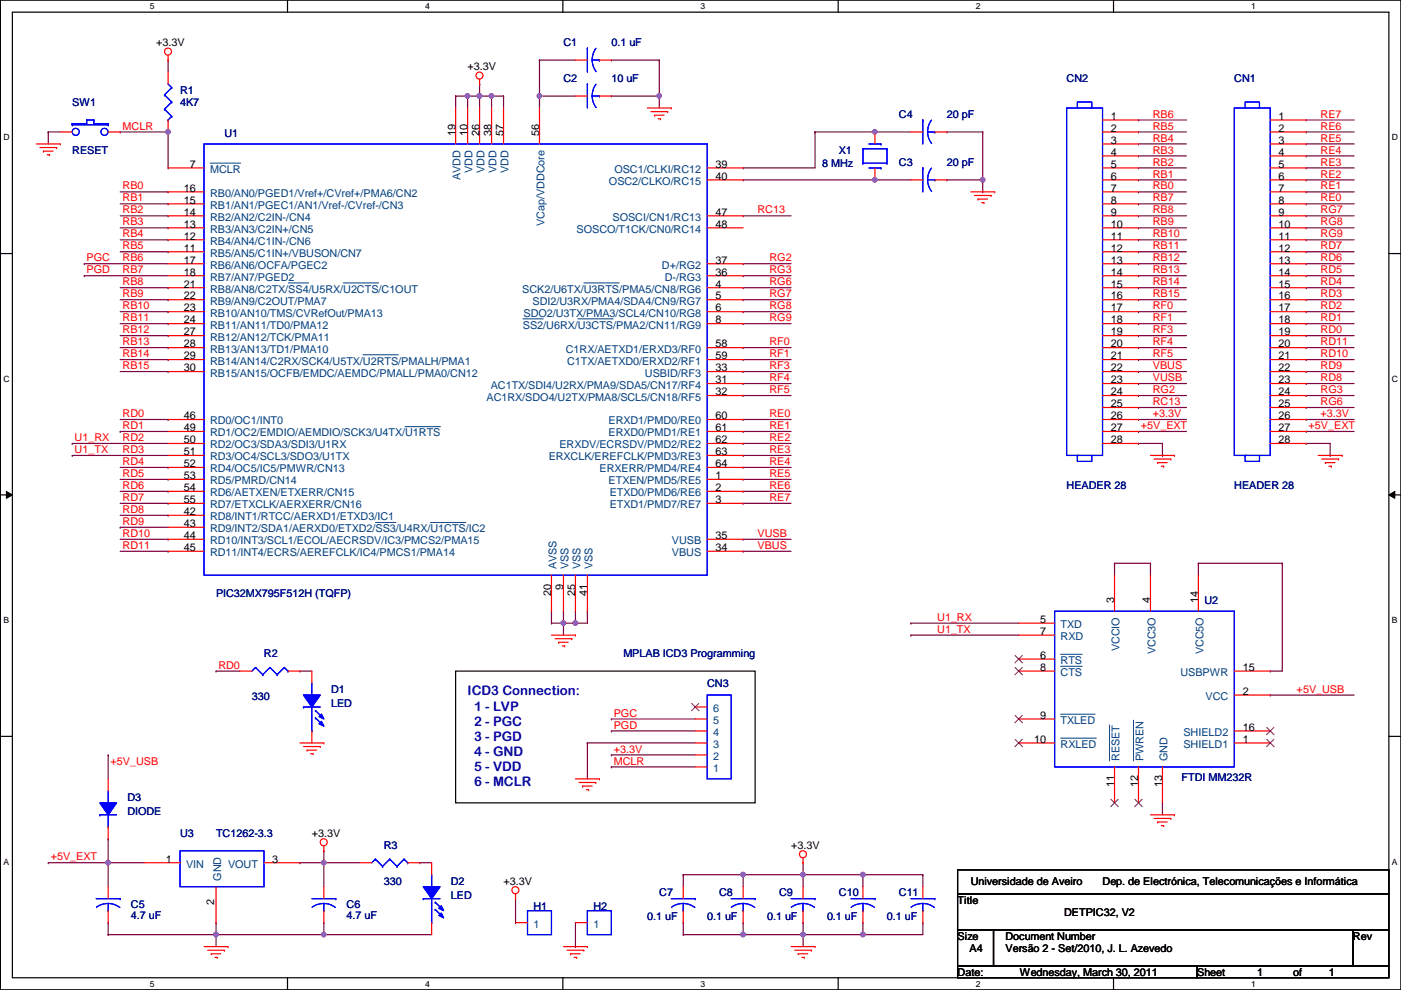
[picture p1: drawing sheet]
<svg xmlns="http://www.w3.org/2000/svg" width="297mm" height="210mm" viewBox="0 0 297 210" stroke-linecap="round" stroke-linejoin="round" font-family="sans-serif">
<path d="M.1 0h296.9v209.8h-296.9zM2.6 2.6h291.9v204.7h-291.9z" fill="none" stroke="#000" stroke-width=".25"/>
<g fill="#fff">
<path d="M31.8 .3h1v2h-1z"/>
<path d="M31.8 207.6h1v1.9h-1z"/>
</g>
<path d="M61 0v2.6M61 207.3v2.5" fill="none" stroke="#000" stroke-width=".25"/>
<g fill="#fff">
<path d="M90.1 .3h1v2h-1z"/>
<path d="M90.1 207.6h1v1.9h-1z"/>
</g>
<path d="M119.3 0v2.6M119.3 207.3v2.5" fill="none" stroke="#000" stroke-width=".25"/>
<g fill="#fff">
<path d="M148.5 .3h1v2h-1z"/>
<path d="M148.5 207.6h1v1.9h-1z"/>
</g>
<path d="M177.7 0v2.6M177.7 207.3v2.5" fill="none" stroke="#000" stroke-width=".25"/>
<g fill="#fff">
<path d="M206.9 .3h1v2h-1z"/>
<path d="M206.9 207.6h1v1.9h-1z"/>
</g>
<path d="M236.1 0v2.6M236.1 207.3v2.5" fill="none" stroke="#000" stroke-width=".25"/>
<g fill="#fff">
<path d="M265.3 .3h.9v2h-.9z"/>
<path d="M265.3 207.6h.9v1.9h-.9z"/>
<path d="M.7 28.2h1.3v1.9h-1.3z"/>
<path d="M295.1 28.2h1.3v1.9h-1.3z"/>
<path d="M.7 79.3h1.3v2h-1.3z"/>
<path d="M295.1 79.3h1.3v2h-1.3z"/>
</g>
<path d="M.1 53.8h2.5M294.5 53.8h2.5" fill="none" stroke="#000" stroke-width=".25"/>
<g fill="#fff">
<path d="M.7 130.5h1.2v2h-1.2z"/>
<path d="M295.1 130.5h1.2v2h-1.2z"/>
</g>
<path d="M.1 104.9h2.5M294.5 104.9h2.5" fill="none" stroke="#000" stroke-width=".25"/>
<path d="M1.4 104.2l1.2 .7-1.2 .8zM294.5 104.9l1.2-.7v1.5z" fill="#000"/>
<path d="M1.4 104.2l1.2 .7-1.2 .8zM294.5 104.9l1.2-.7v1.5z" fill="none" stroke="#000" stroke-width=".21"/>
<g fill="#fff">
<path d="M.7 181.7h1.2v2h-1.2z"/>
<path d="M295.1 181.7h1.2v2h-1.2z"/>
</g>
<path d="M.1 156.1h2.5M294.5 156.1h2.5" fill="none" stroke="#000" stroke-width=".25"/>
<path d="M35.6 12.7h.1M35.6 12.7v2.6M10.2 28h.1M10.2 28h2.6M10.2 28v2.5M96.6 20.4h.1M96.6 20.4v2.5M99.1 20.4h.1M99.1 20.4h2.6" fill="none" stroke="#800040" stroke-width=".25"/>
<circle cx="99.1" cy="20.3" r=".49" fill="#f0f"/>
<circle cx="99.1" cy="20.3" r=".49" fill="none" stroke="#f0f" stroke-width=".25"/>
<path d="M99.1 20.4h.1M99.1 20.4v2.5M101.7 20.4h.1M101.7 20.4v2.5M106.8 20.4h.1M106.8 20.4v2.5" fill="none" stroke="#800040" stroke-width=".25"/>
<circle cx="101.7" cy="20.3" r=".49" fill="#f0f"/>
<circle cx="101.7" cy="20.3" r=".49" fill="none" stroke="#f0f" stroke-width=".25"/>
<path d="M104.2 20.4h.1M104.2 20.4h2.6M104.2 20.4v2.5" fill="none" stroke="#800040" stroke-width=".25"/>
<circle cx="104.2" cy="20.3" r=".49" fill="#f0f"/>
<circle cx="104.2" cy="20.3" r=".49" fill="none" stroke="#f0f" stroke-width=".25"/>
<path d="M101.7 17.8h.1M101.7 17.8v2.6M116.9 129.6h.1M116.9 132.1h.1M116.9 129.6v2.5M119.5 129.6h.1M119.5 129.6v2.5h-2.6M122 132.1h.1M124.5 129.6h.1M124.5 129.6v2.5h-2.5" fill="none" stroke="#800040" stroke-width=".25"/>
<circle cx="122" cy="132.1" r=".49" fill="#f0f"/>
<circle cx="122" cy="132.1" r=".49" fill="none" stroke="#f0f" stroke-width=".25"/>
<path d="M157.6 35.6h.1M157.6 35.6h15.2M185.5 38.1h.1M185.5 38.1h7.6M119.5 132.1h.1M119.5 132.1v2.6M122 129.6h.1M122 129.6v2.5" fill="none" stroke="#800040" stroke-width=".25"/>
<circle cx="185.5" cy="38.1" r=".49" fill="#f0f"/>
<circle cx="185.5" cy="38.1" r=".49" fill="none" stroke="#f0f" stroke-width=".25"/>
<path d="M172.8 28h.1M172.8 28v7.6M185.5 28h.1M185.5 28h7.6" fill="none" stroke="#800040" stroke-width=".25"/>
<circle cx="185.5" cy="28" r=".49" fill="#f0f"/>
<circle cx="185.5" cy="28" r=".49" fill="none" stroke="#f0f" stroke-width=".25"/>
<path d="M208.4 28h.1M208.4 28v10.1" fill="none" stroke="#800040" stroke-width=".25"/>
<circle cx="208.3" cy="38.1" r=".49" fill="#f0f"/>
<circle cx="208.3" cy="38.1" r=".49" fill="none" stroke="#f0f" stroke-width=".25"/>
<path d="M114.4 12.7h.1M114.4 12.7h7.6M114.4 20.4h.1M114.4 20.4h7.6M114.4 20.4v2.5" fill="none" stroke="#800040" stroke-width=".25"/>
<circle cx="114.4" cy="20.3" r=".49" fill="#f0f"/>
<circle cx="114.4" cy="20.3" r=".49" fill="none" stroke="#f0f" stroke-width=".25"/>
<path d="M129.6 20.4h.1M129.6 20.4h10.2" fill="none" stroke="#800040" stroke-width=".25"/>
<circle cx="139.8" cy="20.3" r=".49" fill="#f0f"/>
<circle cx="139.8" cy="20.3" r=".49" fill="none" stroke="#f0f" stroke-width=".25"/>
<path d="M114.4 12.7h.1M114.4 12.7v7.7M129.6 12.7h.1M129.6 12.7h10.2M139.8 12.7h.1M139.8 12.7v10.2M139.8 20.4h.1M22.9 177.8h.1M22.9 177.8v5.1h-12.7M10.2 182.9h.1" fill="none" stroke="#800040" stroke-width=".25"/>
<circle cx="22.9" cy="182.9" r=".49" fill="#f0f"/>
<circle cx="22.9" cy="182.9" r=".49" fill="none" stroke="#f0f" stroke-width=".25"/>
<g fill="none" stroke="#800040" stroke-width=".25">
<path d="M22.9 160.1h.1M22.9 160.1v5M22.9 182.9h.1M22.9 195.6h.1M22.9 198.2h.1M22.9 182.9v5.1M22.9 195.6v2.6M22.9 182.9h7.7M45.8 195.6h.1M45.8 195.6v2.6h-22.9M63.6 182.9h.1M63.6 182.9h5.1"/>
<path d="M68.7 195.6h.1M68.7 182.9h.1M68.7 198.2h.1M68.7 198.2h22.8M68.7 182.9v5.1M68.7 195.6v2.6"/>
</g>
<circle cx="68.6" cy="198.1" r=".49" fill="#f0f"/>
<circle cx="68.6" cy="198.1" r=".49" fill="none" stroke="#f0f" stroke-width=".25"/>
<path d="M45.8 198.2h.1M45.8 198.2v2.5M68.7 182.9h.1M68.7 182.9h7.6" fill="none" stroke="#800040" stroke-width=".25"/>
<circle cx="68.6" cy="182.9" r=".49" fill="#f0f"/>
<circle cx="68.6" cy="182.9" r=".49" fill="none" stroke="#f0f" stroke-width=".25"/>
<g fill="none" stroke="#800040" stroke-width=".25">
<path d="M200.7 28h.1M200.7 38.1h.1M200.7 28h7.7M200.7 38.1h7.7M68.7 180.4h.1M68.7 180.4v2.5M89 182.9h.1M89 182.9h2.5M144.9 185.5h.1M144.9 195.6h.1M144.9 198.2h.1M144.9 185.5v2.5"/>
<path d="M144.9 195.6v2.6M144.9 185.5h25.4M144.9 198.2h12.7M157.6 185.5h.1M157.6 185.5v2.5M195.7 185.5h.1M195.7 195.6h.1M195.7 185.5v2.5M195.7 195.6v2.6"/>
</g>
<circle cx="157.5" cy="185.4" r=".49" fill="#f0f"/>
<circle cx="157.5" cy="185.4" r=".49" fill="none" stroke="#f0f" stroke-width=".25"/>
<path d="M170.3 185.5h.1M170.3 185.5v2.5M183 185.5h.1M183 185.5h12.7" fill="none" stroke="#800040" stroke-width=".25"/>
<circle cx="182.9" cy="185.4" r=".49" fill="#f0f"/>
<circle cx="182.9" cy="185.4" r=".49" fill="none" stroke="#f0f" stroke-width=".25"/>
<path d="M157.6 195.6h.1M157.6 198.2h.1M157.6 195.6v2.6M157.6 198.2h12.7M183 185.5h.1M183 185.5v2.5" fill="none" stroke="#800040" stroke-width=".25"/>
<circle cx="157.5" cy="198.1" r=".49" fill="#f0f"/>
<circle cx="157.5" cy="198.1" r=".49" fill="none" stroke="#f0f" stroke-width=".25"/>
<path d="M170.3 195.6h.1M170.3 195.6v2.6M183 198.2h.1M183 198.2h12.7" fill="none" stroke="#800040" stroke-width=".25"/>
<circle cx="182.9" cy="198.1" r=".49" fill="#f0f"/>
<circle cx="182.9" cy="198.1" r=".49" fill="none" stroke="#f0f" stroke-width=".25"/>
<g fill="none" stroke="#800040" stroke-width=".25">
<path d="M236.3 119.4h.1M236.3 119.4v2.6M236.3 119.4h7.6M243.9 119.4h.1M243.9 119.4v2.6M254.1 119.4h.1M254.1 119.4h17.8M254.1 119.4v2.6M271.9 119.4h.1M271.9 119.4v22.9M119.5 132.1h.1M119.5 132.1h2.5"/>
<path d="M193.1 132.1h.1M193.1 134.7h.1M193.1 132.1h22.9M193.1 134.7h22.9M246.5 170.2h.1M246.5 170.2v2.6M170.3 198.2h.1M170.3 182.9h.1M170.3 182.9v2.6M170.3 198.2v2.5M183 195.6h.1M183 195.6v2.6"/>
</g>
<circle cx="119.4" cy="132.1" r=".49" fill="#f0f"/>
<circle cx="119.4" cy="132.1" r=".49" fill="none" stroke="#f0f" stroke-width=".25"/>
<path d="M96.6 20.4h.1M96.6 20.4h2.5M101.7 20.4h.1M101.7 20.4h2.5" fill="none" stroke="#800040" stroke-width=".25"/>
<circle cx="101.7" cy="20.3" r=".49" fill="#f0f"/>
<circle cx="101.7" cy="20.3" r=".49" fill="none" stroke="#f0f" stroke-width=".25"/>
<path d="M25.5 28h.1M25.5 28h10.1M157.6 38.1h.1M157.6 38.1h27.9M172.8 28h.1M172.8 28h12.7M170.3 185.5h.1M170.3 185.5h12.7" fill="none" stroke="#800040" stroke-width=".25"/>
<circle cx="170.2" cy="185.4" r=".49" fill="#f0f"/>
<circle cx="170.2" cy="185.4" r=".49" fill="none" stroke="#f0f" stroke-width=".25"/>
<path d="M170.3 198.2h.1M170.3 198.2h12.7" fill="none" stroke="#800040" stroke-width=".25"/>
<circle cx="170.2" cy="198.1" r=".49" fill="#f0f"/>
<circle cx="170.2" cy="198.1" r=".49" fill="none" stroke="#f0f" stroke-width=".25"/>
<path d="M45.8 198.2h.1M45.8 198.2h22.9" fill="none" stroke="#800040" stroke-width=".25"/>
<circle cx="45.8" cy="198.1" r=".49" fill="#f0f"/>
<circle cx="45.8" cy="198.1" r=".49" fill="none" stroke="#f0f" stroke-width=".25"/>
<path d="M35.6 35.6h.1M35.6 28v7.6M15.3 94h.1M15.3 96.6h.1M15.3 94h20.3M15.3 96.6h20.3" fill="none" stroke="#800040" stroke-width=".25"/>
<circle cx="35.6" cy="28" r=".49" fill="#f0f"/>
<circle cx="35.6" cy="28" r=".49" fill="none" stroke="#f0f" stroke-width=".25"/>
<g fill="none" stroke="#800040" stroke-width=".25">
<path d="M208.4 38.1v2.6M241.4 25.4h.1M241.4 28h.1M241.4 30.5h.1M241.4 33.1h.1M241.4 35.6h.1M241.4 38.1h.1M241.4 25.4h10.1M241.4 28h10.1M241.4 30.5h10.1M241.4 33.1h10.1M241.4 35.6h10.1"/>
<path d="M241.4 38.1h10.1M276.9 25.4h.1M276.9 28h.1M276.9 30.5h.1M276.9 33.1h.1M276.9 35.6h.1M276.9 38.1h.1M276.9 25.4h10.2M276.9 28h10.2M276.9 30.5h10.2M276.9 33.1h10.2M276.9 35.6h10.2"/>
<path d="M276.9 38.1h10.2M17.9 55.9h.1M17.9 58.5h.1M17.9 55.9h17.7M17.9 58.5h17.7M25.5 40.7h10.1M25.5 43.2h10.1M25.5 45.8h10.1M25.5 48.3h10.1M25.5 50.8h10.1M25.5 53.4h10.1M35.6 40.7h.1"/>
<path d="M35.6 43.2h.1M35.6 45.8h.1M35.6 48.3h.1M35.6 50.8h.1M35.6 53.4h.1M157.6 55.9h.1M157.6 58.5h.1M157.6 45.8h.1M157.6 45.8h10.1M157.6 55.9h10.1M157.6 58.5h10.1M208.4 40.7h.1"/>
<path d="M241.4 40.7h.1M241.4 43.2h.1M241.4 45.8h.1M241.4 48.3h.1M241.4 50.8h.1M241.4 53.4h.1M241.4 55.9h.1M241.4 58.5h.1M241.4 40.7h10.1M241.4 43.2h10.1M241.4 45.8h10.1M241.4 48.3h10.1"/>
<path d="M241.4 50.8h10.1M241.4 53.4h10.1M241.4 55.9h10.1M241.4 58.5h10.1M276.9 40.7h.1M276.9 43.2h.1M276.9 45.8h.1M276.9 48.3h.1M276.9 50.8h.1M276.9 53.4h.1M276.9 55.9h.1M276.9 58.5h.1"/>
<path d="M276.9 40.7h10.2M276.9 43.2h10.2M276.9 45.8h10.2M276.9 48.3h10.2M276.9 50.8h10.2M276.9 53.4h10.2M276.9 55.9h10.2M276.9 58.5h10.2M25.5 61h10.1M25.5 63.5h10.1M25.5 66.1h10.1M25.5 68.6h10.1"/>
<path d="M25.5 71.2h10.1M25.5 73.7h10.1M25.5 76.2h10.1M25.5 78.8h10.1M35.6 61h.1M35.6 63.5h.1M35.6 66.1h.1M35.6 68.6h.1M35.6 71.2h.1M35.6 73.7h.1M35.6 76.2h.1M35.6 78.8h.1"/>
<path d="M157.6 61h.1M157.6 63.5h.1M157.6 66.1h.1M157.6 68.6h.1M157.6 73.7h.1M157.6 76.2h.1M157.6 78.8h.1M157.6 61h10.1M157.6 63.5h10.1M157.6 66.1h10.1M157.6 68.6h10.1M157.6 73.7h10.1"/>
<path d="M157.6 76.2h10.1M157.6 78.8h10.1M241.4 61h.1M241.4 63.5h.1M241.4 66.1h.1M241.4 68.6h.1M241.4 71.2h.1M241.4 73.7h.1M241.4 76.2h.1M241.4 78.8h.1M241.4 61h10.1M241.4 63.5h10.1"/>
<path d="M241.4 66.1h10.1M241.4 68.6h10.1M241.4 71.2h10.1M241.4 73.7h10.1M241.4 76.2h10.1M241.4 78.8h10.1M276.9 61h.1M276.9 63.5h.1M276.9 66.1h.1M276.9 68.6h.1M276.9 71.2h.1M276.9 73.7h.1"/>
<path d="M276.9 76.2h.1M276.9 78.8h.1M276.9 61h10.2M276.9 63.5h10.2M276.9 66.1h10.2M276.9 68.6h10.2M276.9 71.2h10.2M276.9 73.7h10.2M276.9 76.2h10.2M276.9 78.8h10.2M25.5 91.5h.1M25.5 88.9h10.1"/>
<path d="M25.5 91.5h10.1M25.5 99.1h10.1M35.6 88.9h.1M35.6 99.1h.1M157.6 81.3h.1M157.6 83.9h.1M157.6 88.9h.1M157.6 91.5h.1M157.6 94h.1M157.6 96.6h.1M157.6 99.1h.1M157.6 88.9h10.1"/>
<path d="M157.6 91.5h10.1M157.6 99.1h10.1M157.6 81.3h10.1M157.6 83.9h10.1M157.6 94h10.1M157.6 96.6h10.1M241.4 81.3h.1M241.4 83.9h.1M241.4 86.4h.1M241.4 88.9h.1M241.4 91.5h.1M241.4 94h.1"/>
<path d="M241.4 88.9h10.1M241.4 91.5h10.1M241.4 81.3h10.1M241.4 83.9h10.1M241.4 94h5.1v2.6M241.4 86.4h10.1M246.5 96.6h.1M276.9 81.3h.1M276.9 83.9h.1M276.9 86.4h.1M276.9 88.9h.1M276.9 91.5h.1"/>
<path d="M276.9 94h.1M276.9 88.9h10.2M276.9 91.5h10.2M276.9 81.3h10.2M276.9 83.9h10.2M276.9 94h5.1v2.6M276.9 86.4h10.2M282 96.6h.1M25.5 111.8h.1M25.5 101.6h10.1M25.5 104.2h10.1M25.5 106.7h10.1"/>
<path d="M25.5 109.3h10.1M25.5 111.8h10.1M25.5 114.3h10.1M25.5 116.9h10.1M35.6 101.6h.1M35.6 104.2h.1M35.6 106.7h.1M35.6 109.3h.1M35.6 114.3h.1M35.6 116.9h.1M157.6 101.6h.1M157.6 104.2h.1"/>
<path d="M157.6 106.7h.1M157.6 114.3h.1M157.6 116.9h.1M157.6 101.6h10.1M157.6 104.2h10.1M157.6 106.7h10.1M157.6 114.3h10.1M157.6 116.9h10.1M45.8 142.3h.1M45.8 142.3h5.1M63.6 142.3h.1M63.6 142.3h2.5"/>
<path d="M124.5 157.5h.1M124.5 157.5h22.9M124.5 157.5v7.6M129.6 152.4h.1M129.6 155h.1M129.6 152.4h17.8M129.6 155h17.8M269.3 147.4h.1M269.3 142.3h.1M269.3 147.4h17.8M269.3 142.3h2.6M129.6 160.1h.1"/>
<path d="M129.6 162.6h.1M129.6 160.1h17.8M129.6 162.6h17.8M109.3 195.6h.1M109.3 190.5v5.1M122 195.6v5.1M122 200.7h.1"/>
</g>
<g fill="none" stroke="#f00" stroke-width=".25">
<path d="M35.6 12.7h.1M35.6 11.7v1M35.6 15.3v2.5M101.7 17.8h.1M101.7 16.8v1M122 12.7h2.5M127.1 12.7h2.5M7.7 30.5h5.1M8.5 31.3h3.5M9.2 32h.1M9.2 32h2.1M10 32.8h.5"/>
<path d="M10.5 32.8h.1M12 31.3h.1M12.8 30.5h.1M35.6 25.4v2.6M122 20.4h2.5M127.1 20.4h2.5M137.2 22.9h5.1M138 23.7h3.6M138.8 24.4h.1M138.8 24.4h2M139.5 25.2h.5M140 25.2h.1"/>
<path d="M141.6 23.7h.1M142.3 22.9h.1M185.5 28v2.5M185.5 35.6v2.5M193.1 28h2.6M198.2 28h2.5M269.3 30.5h7.6M269.3 25.4h7.6M269.3 28h7.6M269.3 33.1h7.6M269.3 35.6h7.6M269.3 38.1h7.6"/>
<path d="M205.8 40.7h5.1M206.6 41.4h3.5M207.3 42.2h.1M207.3 42.2h2.1M208.1 43h.5M208.6 43h.1M210.1 41.4h.1M210.9 40.7h.1M269.3 40.7h7.6M269.3 43.2h7.6M269.3 45.8h7.6M269.3 48.3h7.6"/>
<path d="M269.3 50.8h7.6M269.3 53.4h7.6M269.3 55.9h7.6M269.3 58.5h7.6M269.3 61h7.6M269.3 63.5h7.6M269.3 66.1h7.6M269.3 68.6h7.6M269.3 71.2h7.6M269.3 73.7h7.6M269.3 76.2h7.6M269.3 78.8h7.6"/>
<path d="M243.9 96.6h5.1M244.7 97.3h3.5M245.4 98.1h.1M245.4 98.1h2.1M246.2 98.8h.5M246.7 98.8h.1M248.2 97.3h.1M249 96.6h.1M269.3 81.3h7.6M269.3 83.9h7.6M269.3 86.4h7.6M269.3 88.9h7.6"/>
<path d="M269.3 91.5h7.6M269.3 94h7.6M279.5 96.6h5.1M280.2 97.3h3.6M281 98.1h.1M281 98.1h2M281.8 98.8h.5M282.3 98.8h.1M283.8 97.3h.1M284.6 96.6h.1M116.9 134.7h5.1M117.7 135.4h3.5"/>
<path d="M118.4 136.2h.1M118.4 136.2h2.1M119.2 136.9h.5M119.7 136.9h.1M121.2 135.4h.1M122 134.7h.1M63.6 157.5h5.1M64.3 158.3h3.6M65.1 159h.1M65.1 159h2M65.9 159.8h.5M66.4 159.8h.1"/>
<path d="M67.9 158.3h.1M68.7 157.5h.1M147.4 157.5h2.5M147.4 155h2.5M147.4 152.4h2.5M147.4 149.9h2.5M68.7 179.4v1M122 165.1h5.1M122.8 165.9h3.5M123.5 166.7h.1M123.5 166.7h2.1M124.3 167.4h.5"/>
<path d="M124.8 167.4h.1M126.3 165.9h.1M127.1 165.1h.1M147.4 162.6h2.5M147.4 160.1h2.5M243.9 172.8h5.1M244.7 173.5h3.5M245.4 174.3h.1M245.4 174.3h2.1M246.2 175h.5M246.7 175h.1M248.2 173.5h.1"/>
<path d="M249 172.8h.1M68.7 180.4h.1M76.3 182.9h2.5M86.4 182.9h2.6M109.3 190.5h.1M109.3 189.5v1M109.3 195.6h2.5M144.9 188v2.5M144.9 193.1v2.5M170.3 182.9h.1M170.3 181.9v1M170.3 188v2.5"/>
<path d="M170.3 193.1v2.5M195.7 188v2.5M195.7 193.1v2.5M43.3 200.7h5M44 201.5h3.6M44.8 202.2h.1M44.8 202.2h2M45.5 203h.6M46.1 203h.1M47.6 201.5h.1M48.3 200.7h.1M119.5 200.7h5"/>
<path d="M120.2 201.5h3.6M121 202.2h.1M121 202.2h2M121.7 203h.6M122.3 203h.1M123.8 201.5h.1M124.5 200.7h.1M167.7 200.7h5.1M168.5 201.5h3.5M169.2 202.2h.1M169.2 202.2h2.1M170 203h.5"/>
<path d="M170.5 203h.1M172 201.5h.1M172.8 200.7h.1"/>
<circle cx="35.6" cy="10.9" r=".75"/>
<circle cx="101.7" cy="16" r=".75"/>
<circle cx="68.6" cy="178.6" r=".75"/>
<circle cx="109.3" cy="188.7" r=".75"/>
<circle cx="170.2" cy="181.1" r=".75"/>
</g>
<path d="M96.6 142.3h63.5v27.9h-63.5zM203 184.4h91.5v5.1h-91.5zM203 189.5h91.5v7.6h-91.5zM203 197.1h7.6v7.7h-7.6zM210.6 197.1h76.2v7.7h-76.2zM286.8 197.1h7.7v7.7h-7.7zM203 204.8h50.8v2.5h-50.8zM253.8 204.8h40.7v2.5h-40.7z" fill="none" stroke="#000" stroke-width=".25"/>
<g fill="none" stroke="#00f" stroke-width=".25">
<path d="M35.6 17.8l.8 .8M36.4 18.6h.1M36.4 18.6l-1.5 1.5M124.5 10.2h.1M124.5 17.8h.1M124.5 10.2v5.1M124.5 17.8v5.1M125.6 12.7l.1 1.1 .7 1.4M125.6 12.7h1.5M126.4 10.2l-.6 1-.2 1.5M126.4 17.9l-.6 .9-.2 1.6M127.1 12.7h.1"/>
<path d="M34.9 20.1h.1M34.9 23.2h.1M34.9 20.1l1.5 1.5M34.9 23.2l1.5 1.5M35.6 25.4h.1M36.4 21.6h.1M36.4 24.7h.1M36.4 21.6l-1.5 1.6M36.4 24.7l-.8 .7M125.6 20.4l.1 1 .7 1.4M125.6 20.4h1.5M127.1 20.4h.1"/>
<path d="M183 31.5h.1M183 34.6h.1M183 34.6h5M183 31.5h5M183 31.5v3.1M184.2 35.6h2.6M184.2 30.5h2.6M186.8 35.6h.1M186.8 30.5h.1M188 34.6h.1M188 31.5h.1M188 31.5v3.1"/>
<path d="M195.7 25.4h.1M195.7 25.4v5.1M196.7 28l.1 1 .7 1.4M196.7 28h1.5M197.5 25.5l-.5 .9-.3 1.6M198.2 28h.1M261.7 22.9h7.6v73.7h-7.6zM264 22.9v-1.3h3v1.3h-.2M264.2 96.6h-.2v1.2h3v-1.2M149.9 147.4h5.1v17.7h-5.1zM21.2 172.8h.1M21.2 172.8h3.5"/>
<path d="M22.9 170.2h.1M22.9 175.3h.1M22.9 167.7v2.5M22.9 172.8v2.5M79.6 182.2h.1M79.6 182.2l-.8 .7M79.6 182.2l1.5 1.5M81.1 183.7h.1M82.6 182.2h.1M82.6 182.2l-1.5 1.5M82.6 182.2l1.6 1.5M84.2 183.7h.1"/>
<path d="M85.7 182.2h.1M85.7 182.2l-1.5 1.5M85.7 182.2l.7 .7M86.4 182.9h.1M111.8 193.1h5.1v5.1h-5.1zM142.3 190.5h5.1M144.9 193.1h.1M144.9 191.6l1 .1 1.4 .7M144.9 191.6l-1.6 .2-.9 .6M144.9 191.6v1.5M147.4 190.5h.1M167.7 190.5h5.1"/>
<path d="M170.3 193.1h.1M170.3 191.6l1 .1 1.4 .7M170.3 191.6l-1.6 .2-.9 .6M170.3 191.6v1.5M172.8 190.5h.1M193.1 190.5h5.1M195.7 193.1h.1M195.7 191.6l1 .1 1.4 .7M195.7 191.6l-1.6 .2-.9 .6M195.7 191.6v1.5M198.2 190.5h.1"/>
</g>
<path d="M146.6 149.1l1.6 1.6M148.2 149.1l-1.6 1.6" fill="none" stroke="#804000" stroke-width=".21"/>
<path d="M21.2 170.2h3.5l-1.8 2.6z" fill-rule="evenodd" fill="#00f"/>
<path d="M21.2 170.2h3.5l-1.8 2.6zM21.2 172.8h.1M21.2 172.8h3.5M22.9 170.2h.1M22.9 175.3h.1M22.9 167.7v2.5M22.9 172.8v2.5" fill="none" stroke="#00f" stroke-width=".25"/>
<path d="M21.2 170.2h3.5l-1.8 2.6z" fill-rule="evenodd" fill="#00f"/>
<g fill="none" stroke="#00f" stroke-width=".25">
<path d="M15.3 26.2h.1M15.3 26.5h.1M15.3 26.5h7.6M15.3 26.2h3.1M15.3 26.2v.3M18.4 25.4h.1M18.4 26.2h.1M18.4 25.4h1.5M18.4 25.4v.8M19.9 26.2h.1M19.9 25.4h.1M19.9 26.2h3"/>
<path d="M19.9 25.4v.8M22.9 26.5h.1M22.9 26.2h.1M22.9 26.2v.3M43.3 30.5h106.6v91.5h-106.6zM195.7 35.6h.1M195.7 35.6v5.1M196.7 38.1l.1 1.1 .7 1.4M196.7 38.1h1.5M197.5 35.6l-.5 1-.3 1.5M198.2 38.1h.1M226.1 22.9h7.7v73.7h-7.7z"/>
<path d="M228.4 22.9v-1.3h3.1v1.3h-.3M228.7 96.6h-.3v1.2h3.1v-1.2M223.6 129.6h38.1v33h-38.1zM54.2 141.5h.1M54.2 141.5l-.8 .8M54.2 141.5l1.5 1.5M55.7 143h.1M57.2 141.5h.1M57.2 141.5l-1.5 1.5M57.2 141.5l1.6 1.5M58.8 143h.1M60.3 141.5h.1"/>
<path d="M60.3 141.5l-1.5 1.5M60.3 141.5l.7 .8M61 142.3h.1M21.2 170.2h3.5l-1.8 2.6zM20.4 190.5h5.1M22.9 193.1h.1M22.9 191.6l1.1 .1 1.4 .7M22.9 191.6l-1.5 .2-1 .6M22.9 191.6v1.5M25.5 190.5h.1M38.2 180.4h17.8v7.6h-17.8zM89.7 190.5h.1"/>
<path d="M89.7 190.5h3.6M91.5 188h.1M91.5 195.6h.1M91.5 185.5v2.5M91.5 190.5v5.1M124.5 193.1h5.1v5.1h-5.1zM155 190.5h5.1M157.6 193.1h.1M157.6 191.6l1 .1 1.4 .7M157.6 191.6l-1.6 .2-.9 .6M157.6 191.6v1.5M160.1 190.5h.1"/>
<circle cx="16.1" cy="28" r=".75"/>
<circle cx="22.2" cy="28" r=".75"/>
</g>
<g fill="none" stroke="#f00" stroke-width=".25">
<path d="M12.8 28h2.5M22.9 28h2.6M35.6 35.6h7.7M96.6 22.9v7.6M99.1 22.9v7.6M101.7 22.9v7.6M104.2 22.9v7.6M106.8 22.9v7.6M114.4 22.9v7.6M149.9 35.6h7.7M149.9 38.1h7.7M193.1 38.1h2.6"/>
<path d="M198.2 38.1h2.5M233.8 28h7.6M233.8 35.6h7.6M233.8 38.1h7.6M233.8 25.4h7.6M233.8 30.5h7.6M233.8 33.1h7.6M35.6 40.7h7.7M35.6 43.2h7.7M35.6 45.8h7.7M35.6 48.3h7.7M35.6 53.4h7.7"/>
<path d="M35.6 50.8h7.7M35.6 55.9h7.7M35.6 58.5h7.7M149.9 45.8h7.7M149.9 48.3h7.7M149.9 55.9h7.7M149.9 58.5h7.7M233.8 40.7h7.6M233.8 43.2h7.6M233.8 45.8h7.6M233.8 48.3h7.6M233.8 53.4h7.6"/>
<path d="M233.8 50.8h7.6M233.8 55.9h7.6M233.8 58.5h7.6M35.6 61h7.7M35.6 63.5h7.7M35.6 66.1h7.7M35.6 68.6h7.7M35.6 71.2h7.7M35.6 73.7h7.7M35.6 76.2h7.7M35.6 78.8h7.7M149.9 61h7.7"/>
<path d="M149.9 63.5h7.7M149.9 66.1h7.7M149.9 68.6h7.7M149.9 73.7h7.7M149.9 76.2h7.7M149.9 78.8h7.7M233.8 61h7.6M233.8 63.5h7.6M233.8 66.1h7.6M233.8 68.6h7.6M233.8 71.2h7.6M233.8 73.7h7.6"/>
<path d="M233.8 76.2h7.6M233.8 78.8h7.6M35.6 88.9h7.7M35.6 91.5h7.7M35.6 94h7.7M35.6 96.6h7.7M35.6 99.1h7.7M149.9 88.9h7.7M149.9 91.5h7.7M149.9 94h7.7M149.9 96.6h7.7M149.9 99.1h7.7"/>
<path d="M149.9 81.3h7.7M149.9 83.9h7.7M233.8 88.9h7.6M233.8 91.5h7.6M233.8 94h7.6M233.8 81.3h7.6M233.8 83.9h7.6M233.8 86.4h7.6M35.6 101.6h7.7M35.6 104.2h7.7M35.6 106.7h7.7M35.6 109.3h7.7"/>
<path d="M35.6 111.8h7.7M35.6 114.3h7.7M35.6 116.9h7.7M149.9 101.6h7.7M149.9 104.2h7.7M149.9 106.7h7.7M149.9 114.3h7.7M149.9 116.9h7.7M116.9 122v7.6M119.5 122v7.6M122 122v7.6M124.5 122v7.6"/>
<path d="M216 132.1h7.6M216 139.7h7.6M216 134.7h7.6M236.3 122v7.6M243.9 122v7.6M254.1 122v7.6M50.9 142.3h2.5M61 142.3h2.6M216 142.3h7.6M216 157.5h7.6M216 152.4h7.6M261.7 142.3h7.6"/>
<path d="M261.7 157.5h7.6M261.7 147.4h7.6M261.7 155h7.6M22.9 165.1v2.6M22.9 175.3v2.5M236.3 162.6v7.6M241.4 162.6v7.6M246.5 162.6v7.6M22.9 188v2.5M22.9 193.1v2.5M30.6 182.9h7.6M45.8 188v7.6"/>
<path d="M56 182.9h7.6M122 195.6h2.5M157.6 188v2.5M157.6 193.1v2.5"/>
</g>
<g fill="none" stroke="#004080" stroke-width=".21">
<path d="M44.5 34.6h6.5M61.1 60h4.3M72.8 60h7.5M123.8 60h7.5M77 75.2h7.5M110.9 67.6h4.3M122.5 67.6h7.5M85.9 90.5h7.5M79.6 110.8h4.3M91.3 110.8h7.5M224.9 138.7h4.5M224.9 141.3h4.5"/>
<path d="M224.9 151.4h7.3M224.9 156.5h7.5M235.2 153.7v7.6M240.3 152.7v8.6"/>
</g>
<g fill="none" stroke="#804000" stroke-width=".21">
<path d="M215.2 139l1.6 1.5M216.7 139l-1.5 1.5M215.2 141.5l1.6 1.6M215.2 151.7l1.6 1.5M215.2 156.8l1.6 1.5M216.7 141.5l-1.5 1.6M216.7 151.7l-1.5 1.5M216.7 156.8l-1.5 1.5M268.6 156.8l1.5 1.5M268.6 154.2l1.5 1.6M270.1 156.8l-1.6 1.5M270.1 154.2l-1.6 1.6"/>
<path d="M235.5 169.5l1.6 1.5M237.1 169.5l-1.6 1.5M240.6 169.5l1.6 1.5M242.1 169.5l-1.5 1.5"/>
</g>
<path d="M89.7 188h3.6l-1.8 2.5z" fill-rule="evenodd" fill="#00f"/>
<path d="M89.7 188h3.6l-1.8 2.5z" fill="none" stroke="#00f" stroke-width=".25"/>
<path d="M93.6 193.6l.5 1-1.1-.5z" fill-rule="evenodd" fill="#00f"/>
<path d="M93.6 193.6l.5 1-1.1-.5z" fill="none" stroke="#00f" stroke-width=".25"/>
<path d="M93.6 192.1l.5 1-1.1-.5z" fill-rule="evenodd" fill="#00f"/>
<path d="M89.7 190.5h.1M89.7 190.5h3.6M91.5 188h.1M91.5 195.6h.1M91.5 185.5v2.5M91.5 190.5v5.1M92.3 191.3h.1M92.3 192.8h.1M92.3 191.3l1.5 1.5M92.3 192.8l1.5 1.6M93.6 192.1l.5 1-1.1-.5z" fill="none" stroke="#00f" stroke-width=".25"/>
<path d="M89.7 188h3.6l-1.8 2.5z" fill-rule="evenodd" fill="#00f"/>
<path d="M89.7 188h3.6l-1.8 2.5z" fill="none" stroke="#00f" stroke-width=".25"/>
<path d="M93.6 193.6l.5 1-1.1-.5z" fill-rule="evenodd" fill="#00f"/>
<path d="M93.6 193.6l.5 1-1.1-.5z" fill="none" stroke="#00f" stroke-width=".25"/>
<path d="M93.6 192.1l.5 1-1.1-.5z" fill-rule="evenodd" fill="#00f"/>
<g fill="none" stroke="#00f" stroke-width=".25">
<path d="M64.3 149.9h.1M64.3 149.9h3.6M66.1 147.4h.1M66.1 155h.1M66.1 144.8v2.6M66.1 149.9v5.1M92.3 191.3h.1M92.3 192.8h.1M92.3 191.3l1.5 1.5M92.3 192.8l1.5 1.6M93.6 192.1l.5 1-1.1-.5zM180.4 190.5h5.1"/>
<path d="M183 193.1h.1M183 191.6l1 .1 1.4 .7M183 191.6l-1.6 .2-.9 .6M183 191.6v1.5M185.5 190.5h.1"/>
</g>
<path d="M91.5 182.9v2.6M91.5 195.6v2.6M183 188v2.5M183 193.1v2.5" fill="none" stroke="#f00" stroke-width=".25"/>
<path d="M64.3 147.4h3.6l-1.8 2.5z" fill-rule="evenodd" fill="#00f"/>
<path d="M64.3 147.4h3.6l-1.8 2.5z" fill="none" stroke="#00f" stroke-width=".25"/>
<path d="M67.6 153.5l.6-.5 .5 1z" fill-rule="evenodd" fill="#00f"/>
<path d="M67.6 153.5l.6-.5 .5 1z" fill="none" stroke="#00f" stroke-width=".25"/>
<path d="M68.2 151.4l.5 1-1.1-.5z" fill-rule="evenodd" fill="#00f"/>
<path d="M64.3 149.9h.1M64.3 149.9h3.6M66.1 147.4h.1M66.1 155h.1M66.1 144.8v2.6M66.1 149.9v5.1M66.9 150.7h.1M66.9 152.2h.1M66.9 150.7l1.5 1.5M66.9 152.2l1.5 1.5M68.2 151.4l.5 1-1.1-.5z" fill="none" stroke="#00f" stroke-width=".25"/>
<path d="M64.3 147.4h3.6l-1.8 2.5z" fill-rule="evenodd" fill="#00f"/>
<path d="M64.3 147.4h3.6l-1.8 2.5z" fill="none" stroke="#00f" stroke-width=".25"/>
<path d="M67.6 153.5l.6-.5 .5 1z" fill-rule="evenodd" fill="#00f"/>
<path d="M67.6 153.5l.6-.5 .5 1z" fill="none" stroke="#00f" stroke-width=".25"/>
<path d="M68.2 151.4l.5 1-1.1-.5z" fill-rule="evenodd" fill="#00f"/>
<path d="M66.9 150.7h.1M66.9 152.2h.1M66.9 150.7l1.5 1.5M66.9 152.2l1.5 1.5M68.2 151.4l.5 1-1.1-.5zM66.1 190.5h5.1M68.7 193.1h.1M68.7 191.6l1 .1 1.4 .7M68.7 191.6l-1.6 .2-.9 .6M68.7 191.6v1.5M71.2 190.5h.1" fill="none" stroke="#00f" stroke-width=".25"/>
<path d="M66.1 142.3v2.5M66.1 155v2.5M68.7 188v2.5M68.7 193.1v2.5" fill="none" stroke="#f00" stroke-width=".25"/>
<circle cx="99.1" cy="20.3" r=".49" fill="#f0f"/>
<circle cx="99.1" cy="20.3" r=".49" fill="none" stroke="#f0f" stroke-width=".25"/>
<circle cx="101.7" cy="20.3" r=".49" fill="#f0f"/>
<circle cx="101.7" cy="20.3" r=".49" fill="none" stroke="#f0f" stroke-width=".25"/>
<circle cx="104.2" cy="20.3" r=".49" fill="#f0f"/>
<circle cx="104.2" cy="20.3" r=".49" fill="none" stroke="#f0f" stroke-width=".25"/>
<circle cx="122" cy="132.1" r=".49" fill="#f0f"/>
<circle cx="122" cy="132.1" r=".49" fill="none" stroke="#f0f" stroke-width=".25"/>
<circle cx="185.5" cy="38.1" r=".49" fill="#f0f"/>
<circle cx="185.5" cy="38.1" r=".49" fill="none" stroke="#f0f" stroke-width=".25"/>
<circle cx="185.5" cy="28" r=".49" fill="#f0f"/>
<circle cx="185.5" cy="28" r=".49" fill="none" stroke="#f0f" stroke-width=".25"/>
<circle cx="208.3" cy="38.1" r=".49" fill="#f0f"/>
<circle cx="208.3" cy="38.1" r=".49" fill="none" stroke="#f0f" stroke-width=".25"/>
<circle cx="114.4" cy="20.3" r=".49" fill="#f0f"/>
<circle cx="114.4" cy="20.3" r=".49" fill="none" stroke="#f0f" stroke-width=".25"/>
<circle cx="139.8" cy="20.3" r=".49" fill="#f0f"/>
<circle cx="139.8" cy="20.3" r=".49" fill="none" stroke="#f0f" stroke-width=".25"/>
<circle cx="22.9" cy="182.9" r=".49" fill="#f0f"/>
<circle cx="22.9" cy="182.9" r=".49" fill="none" stroke="#f0f" stroke-width=".25"/>
<circle cx="68.6" cy="198.1" r=".49" fill="#f0f"/>
<circle cx="68.6" cy="198.1" r=".49" fill="none" stroke="#f0f" stroke-width=".25"/>
<circle cx="68.6" cy="182.9" r=".49" fill="#f0f"/>
<circle cx="68.6" cy="182.9" r=".49" fill="none" stroke="#f0f" stroke-width=".25"/>
<circle cx="157.5" cy="185.4" r=".49" fill="#f0f"/>
<circle cx="157.5" cy="185.4" r=".49" fill="none" stroke="#f0f" stroke-width=".25"/>
<circle cx="182.9" cy="185.4" r=".49" fill="#f0f"/>
<circle cx="182.9" cy="185.4" r=".49" fill="none" stroke="#f0f" stroke-width=".25"/>
<circle cx="157.5" cy="198.1" r=".49" fill="#f0f"/>
<circle cx="157.5" cy="198.1" r=".49" fill="none" stroke="#f0f" stroke-width=".25"/>
<circle cx="182.9" cy="198.1" r=".49" fill="#f0f"/>
<circle cx="182.9" cy="198.1" r=".49" fill="none" stroke="#f0f" stroke-width=".25"/>
<circle cx="119.4" cy="132.1" r=".49" fill="#f0f"/>
<circle cx="119.4" cy="132.1" r=".49" fill="none" stroke="#f0f" stroke-width=".25"/>
<circle cx="101.7" cy="20.3" r=".49" fill="#f0f"/>
<circle cx="101.7" cy="20.3" r=".49" fill="none" stroke="#f0f" stroke-width=".25"/>
<circle cx="170.2" cy="185.4" r=".49" fill="#f0f"/>
<circle cx="170.2" cy="185.4" r=".49" fill="none" stroke="#f0f" stroke-width=".25"/>
<circle cx="170.2" cy="198.1" r=".49" fill="#f0f"/>
<circle cx="170.2" cy="198.1" r=".49" fill="none" stroke="#f0f" stroke-width=".25"/>
<circle cx="45.8" cy="198.1" r=".49" fill="#f0f"/>
<circle cx="45.8" cy="198.1" r=".49" fill="none" stroke="#f0f" stroke-width=".25"/>
<circle cx="35.6" cy="28" r=".49" fill="#f0f"/>
<circle cx="35.6" cy="28" r=".49" fill="none" stroke="#f0f" stroke-width=".25"/>
<g font-size="2.8" fill="#0000a0">
<text x="99.1" y="147.4">ICD3 Connection:</text>
<text x="100.5" y="150.7">1 - LVP</text>
<text x="100.5" y="153.9">2 - PGC</text>
<text x="100.5" y="157.1">3 - PGD</text>
<text x="100.5" y="160.3">4 - GND</text>
<text x="100.5" y="163.5">5 - VDD</text>
<text x="100.5" y="166.8">6 - MCLR</text>
</g>
<g font-size="2.3">
<text x="33.1" y="9.7">+3.3V</text>
<text x="99.1" y="14.8">+3.3V</text>
<text x="96.6" y="28.7" transform="rotate(-90 96.6 28.7)">19</text>
<text x="99.1" y="28.7" transform="rotate(-90 99.1 28.7)">10</text>
<text x="101.6" y="28.7" transform="rotate(-90 101.6 28.7)">26</text>
<text x="104.2" y="28.7" transform="rotate(-90 104.2 28.7)">38</text>
<text x="106.7" y="28.7" transform="rotate(-90 106.7 28.7)">57</text>
<text x="114.3" y="28.7" transform="rotate(-90 114.3 28.7)">56</text>
<text x="235.5" y="25.4">1</text>
<text x="235.5" y="27.9">2</text>
<text x="271.1" y="25.4">1</text>
<text x="271.1" y="27.9">2</text>
<text x="40.2" y="35.6">7</text>
<text x="151.7" y="35.6">39</text>
<text x="235.5" y="30.5">3</text>
<text x="235.5" y="33">4</text>
<text x="235.5" y="35.6">5</text>
<text x="271.1" y="30.5">3</text>
<text x="271.1" y="33">4</text>
<text x="271.1" y="35.6">5</text>
<text x="38.9" y="40.6">16</text>
<text x="151.7" y="38.1">40</text>
<text x="235.5" y="38.1">6</text>
<text x="235.5" y="40.6">7</text>
<text x="271.1" y="38.1">6</text>
<text x="271.1" y="40.6">7</text>
<text x="38.9" y="43.2">15</text>
<text x="38.9" y="45.7">14</text>
<text x="151.7" y="45.7">47</text>
<text x="235.5" y="43.2">8</text>
<text x="235.5" y="45.7">9</text>
<text x="271.1" y="43.2">8</text>
<text x="271.1" y="45.7">9</text>
<text x="38.9" y="48.3">13</text>
<text x="38.9" y="53.3">11</text>
<text x="38.9" y="50.8">12</text>
<text x="151.7" y="48.3">48</text>
<text x="235.5" y="48.3">10</text>
<text x="235.5" y="50.8">11</text>
<text x="235.5" y="53.3">12</text>
<text x="271.1" y="48.3">10</text>
<text x="271.1" y="50.8">11</text>
<text x="271.1" y="53.3">12</text>
<text x="38.9" y="55.9">17</text>
<text x="38.9" y="58.4">18</text>
<text x="151.7" y="55.9">37</text>
<text x="151.7" y="58.4">36</text>
<text x="235.5" y="55.9">13</text>
<text x="235.5" y="58.4">14</text>
<text x="271.1" y="55.9">13</text>
<text x="271.1" y="58.4">14</text>
<text x="38.9" y="61">21</text>
<text x="38.9" y="63.5">22</text>
<text x="151.7" y="61">4</text>
<text x="151.7" y="63.5">5</text>
<text x="235.5" y="61">15</text>
<text x="235.5" y="63.5">16</text>
<text x="271.1" y="61">15</text>
<text x="271.1" y="63.5">16</text>
<text x="38.9" y="66">23</text>
<text x="38.9" y="68.6">24</text>
<text x="38.9" y="71.1">27</text>
<text x="151.7" y="66">6</text>
<text x="151.7" y="68.6">8</text>
<text x="235.5" y="66">17</text>
<text x="235.5" y="68.6">18</text>
<text x="235.5" y="71.1">19</text>
<text x="271.1" y="66">17</text>
<text x="271.1" y="68.6">18</text>
<text x="271.1" y="71.1">19</text>
<text x="38.9" y="73.7">28</text>
<text x="38.9" y="76.2">29</text>
<text x="151.7" y="73.7">58</text>
<text x="151.7" y="76.2">59</text>
<text x="235.5" y="73.7">20</text>
<text x="235.5" y="76.2">21</text>
<text x="271.1" y="73.7">20</text>
<text x="271.1" y="76.2">21</text>
<text x="38.9" y="78.7">30</text>
<text x="151.7" y="78.7">33</text>
<text x="151.7" y="81.3">31</text>
<text x="151.7" y="83.8">32</text>
<text x="235.5" y="78.7">22</text>
<text x="235.5" y="81.3">23</text>
<text x="235.5" y="83.8">24</text>
<text x="271.1" y="78.7">22</text>
<text x="271.1" y="81.3">23</text>
<text x="271.1" y="83.8">24</text>
<text x="38.9" y="88.9">46</text>
<text x="151.7" y="88.9">60</text>
<text x="235.5" y="86.4">25</text>
<text x="235.5" y="88.9">26</text>
<text x="271.1" y="86.4">25</text>
<text x="271.1" y="88.9">26</text>
<text x="38.9" y="91.4">49</text>
<text x="38.9" y="94">50</text>
<text x="151.7" y="91.4">61</text>
<text x="151.7" y="94">62</text>
<text x="235.5" y="91.4">27</text>
<text x="235.5" y="94">28</text>
<text x="271.1" y="91.4">27</text>
<text x="271.1" y="94">28</text>
<text x="38.9" y="96.5">51</text>
<text x="38.9" y="99.1">52</text>
<text x="38.9" y="101.6">53</text>
<text x="151.7" y="96.5">63</text>
<text x="151.7" y="99.1">64</text>
<text x="151.7" y="101.6">1</text>
<text x="38.9" y="104.1">54</text>
<text x="38.9" y="106.7">55</text>
<text x="151.7" y="104.1">2</text>
<text x="151.7" y="106.7">3</text>
<text x="38.9" y="109.2">42</text>
<text x="38.9" y="111.8">43</text>
<text x="38.9" y="114.3">44</text>
<text x="38.9" y="116.8">45</text>
<text x="151.7" y="114.3">35</text>
<text x="151.7" y="116.8">34</text>
<text x="119.4" y="125" transform="rotate(-90 119.4 125)">9</text>
<text x="116.9" y="126.3" transform="rotate(-90 116.9 126.3)">20</text>
<text x="122" y="126.3" transform="rotate(-90 122 126.3)">25</text>
<text x="124.5" y="126.3" transform="rotate(-90 124.5 126.3)">41</text>
<text x="236.3" y="127.8" transform="rotate(-90 236.3 127.8)">3</text>
<text x="243.9" y="127.8" transform="rotate(-90 243.9 127.8)">4</text>
<text x="254" y="127.8" transform="rotate(-90 254 127.8)">14</text>
<text x="220.6" y="132.1">5</text>
<text x="220.6" y="134.6">7</text>
<text x="220.6" y="139.7">6</text>
<text x="220.6" y="142.2">8</text>
<text x="263.5" y="142.2">15</text>
<text x="263.5" y="147.3">2</text>
<text x="220.6" y="152.4">9</text>
<text x="263.5" y="154.9">16</text>
<text x="219.3" y="157.5">10</text>
<text x="263.5" y="157.5">1</text>
<text x="236.3" y="166.9" transform="rotate(-90 236.3 166.9)">11</text>
<text x="241.3" y="166.9" transform="rotate(-90 241.3 166.9)">12</text>
<text x="246.4" y="166.9" transform="rotate(-90 246.4 166.9)">13</text>
<text x="66.1" y="177.4">+3.3V</text>
<text x="167.7" y="179.9">+3.3V</text>
<text x="35.1" y="182.9">1</text>
<text x="57.7" y="182.9">3</text>
<text x="45.4" y="191.8" transform="rotate(-90 45.4 191.8)">2</text>
<text x="106.8" y="187.5">+3.3V</text>
<text x="203" y="191.6">Title</text>
<text x="205.8" y="187.5">Universidade de Aveiro</text>
<text x="233.8" y="187.5">Dep. de Electrónica, Telecomunicações e Informática</text>
<text x="225.6" y="194.1">DETPIC32, V2</text>
<text x="203" y="199.2">Size</text>
<text x="205.6" y="201.8">A4</text>
<text x="213.2" y="199.2">Document Number</text>
<text x="213.2" y="201.8">Versão 2 - Set/2010, J. L. Azevedo</text>
<text x="286.8" y="199.2">Rev</text>
<text x="203" y="206.8">Date:</text>
<text x="216.2" y="206.8">Wednesday, March 30, 2011</text>
<text x="253.8" y="206.8">Sheet</text>
<text x="266.5" y="206.8">1</text>
<text x="274.1" y="206.8">of</text>
<text x="281.8" y="206.8">1</text>
</g>
<g font-size="2.3" fill="#000080">
<text x="119.5" y="9.7">C1</text>
<text x="129.6" y="9.7">0.1 uF</text>
<text x="119.5" y="17.4">C2</text>
<text x="129.6" y="17.4">10 uF</text>
<text x="226.1" y="17.4">CN2</text>
<text x="261.7" y="17.4">CN1</text>
<text x="15.3" y="22.4">SW1</text>
<text x="38.2" y="19.9">R1</text>
<text x="38.2" y="22.4">4K7</text>
<text x="47.6" y="29">U1</text>
<text x="190.6" y="25">C4</text>
<text x="200.7" y="25">20 pF</text>
<text x="15.3" y="32.6">RESET</text>
<text x="174.3" y="35.4">8 MHz</text>
<text x="177.9" y="32.6">X1</text>
<text x="190.6" y="35.1">C3</text>
<text x="200.7" y="35.1">20 pF</text>
<text x="226.1" y="103.7">HEADER 28</text>
<text x="261.7" y="103.7">HEADER 28</text>
<text x="45.8" y="126.6">PIC32MX795F512H (TQFP)</text>
<text x="255.4" y="128.1">U2</text>
<text x="56" y="139.3">R2</text>
<text x="132.2" y="139.3">MPLAB ICD3 Programming</text>
<text x="53.4" y="148.4">330</text>
<text x="70.2" y="146.9">D1</text>
<text x="70.2" y="149.9">LED</text>
<text x="149.9" y="145.6">CN3</text>
<text x="250.5" y="165.7">FTDI MM232R</text>
<text x="27" y="169.8">D3</text>
<text x="27" y="172.8">DIODE</text>
<text x="38.2" y="177.4">U3</text>
<text x="45.8" y="177.4">TC1262-3.3</text>
<text x="81.4" y="179.9">R3</text>
<text x="81.4" y="187.5">330</text>
<text x="95.6" y="187.5">D2</text>
<text x="95.6" y="190.6">LED</text>
<text x="139.8" y="190.1">C7</text>
<text x="152.5" y="190.1">C8</text>
<text x="165.2" y="190.1">C9</text>
<text x="177.9" y="190.1">C10</text>
<text x="190.6" y="190.1">C11</text>
<text x="27.8" y="192.6">C5</text>
<text x="27.8" y="194.9">4.7 uF</text>
<text x="73.5" y="192.6">C6</text>
<text x="73.5" y="194.9">4.7 uF</text>
<text x="113.1" y="192.9">H1</text>
<text x="125.8" y="192.9">H2</text>
<text x="137.2" y="195.2">0.1 uF</text>
<text x="149.9" y="195.2">0.1 uF</text>
<text x="162.6" y="195.2">0.1 uF</text>
<text x="175.3" y="195.2">0.1 uF</text>
<text x="188" y="195.2">0.1 uF</text>
</g>
<g font-size="2.3" fill="#f00">
<text x="26" y="27.5">MCLR</text>
<text x="244.4" y="24.9">RB6</text>
<text x="244.4" y="27.5">RB5</text>
<text x="280" y="24.9">RE7</text>
<text x="280" y="27.5">RE6</text>
<text x="244.4" y="30">RB4</text>
<text x="244.4" y="32.6">RB3</text>
<text x="244.4" y="35.1">RB2</text>
<text x="280" y="30">RE5</text>
<text x="280" y="32.6">RE4</text>
<text x="280" y="35.1">RE3</text>
<text x="26" y="40.2">RB0</text>
<text x="244.4" y="37.6">RB1</text>
<text x="244.4" y="40.2">RB0</text>
<text x="280" y="37.6">RE2</text>
<text x="280" y="40.2">RE1</text>
<text x="26" y="42.7">RB1</text>
<text x="26" y="45.3">RB2</text>
<text x="26" y="47.8">RB3</text>
<text x="160.6" y="45.3">RC13</text>
<text x="244.4" y="42.7">RB7</text>
<text x="244.4" y="45.3">RB8</text>
<text x="244.4" y="47.8">RB9</text>
<text x="280" y="42.7">RE0</text>
<text x="280" y="45.3">RG7</text>
<text x="280" y="47.8">RG8</text>
<text x="26" y="50.3">RB4</text>
<text x="26" y="52.9">RB5</text>
<text x="244.4" y="50.3">RB10</text>
<text x="244.4" y="52.9">RB11</text>
<text x="280" y="50.3">RG9</text>
<text x="280" y="52.9">RD7</text>
<text x="18.4" y="55.4">PGC</text>
<text x="18.4" y="58">PGD</text>
<text x="26" y="55.4">RB6</text>
<text x="26" y="58">RB7</text>
<text x="163.1" y="55.4">RG2</text>
<text x="163.1" y="58">RG3</text>
<text x="244.4" y="55.4">RB12</text>
<text x="244.4" y="58">RB13</text>
<text x="280" y="55.4">RD6</text>
<text x="280" y="58">RD5</text>
<text x="26" y="60.5">RB8</text>
<text x="26" y="63">RB9</text>
<text x="26" y="65.6">RB10</text>
<text x="163.1" y="60.5">RG6</text>
<text x="163.1" y="63">RG7</text>
<text x="163.1" y="65.6">RG8</text>
<text x="244.4" y="60.5">RB14</text>
<text x="244.4" y="63">RB15</text>
<text x="244.4" y="65.6">RF0</text>
<text x="280" y="60.5">RD4</text>
<text x="280" y="63">RD3</text>
<text x="280" y="65.6">RD2</text>
<text x="26" y="68.1">RB11</text>
<text x="26" y="70.7">RB12</text>
<text x="163.1" y="68.1">RG9</text>
<text x="244.4" y="68.1">RF1</text>
<text x="244.4" y="70.7">RF3</text>
<text x="280" y="68.1">RD1</text>
<text x="280" y="70.7">RD0</text>
<text x="26" y="73.2">RB13</text>
<text x="26" y="75.7">RB14</text>
<text x="163.1" y="73.2">RF0</text>
<text x="163.1" y="75.7">RF1</text>
<text x="244.4" y="73.2">RF4</text>
<text x="244.4" y="75.7">RF5</text>
<text x="280" y="73.2">RD11</text>
<text x="280" y="75.7">RD10</text>
<text x="26" y="78.3">RB15</text>
<text x="163.1" y="78.3">RF3</text>
<text x="163.1" y="80.8">RF4</text>
<text x="163.1" y="83.4">RF5</text>
<text x="244.4" y="78.3">VBUS</text>
<text x="244.4" y="80.8">VUSB</text>
<text x="244.4" y="83.4">RG2</text>
<text x="280" y="78.3">RD9</text>
<text x="280" y="80.8">RD8</text>
<text x="280" y="83.4">RG3</text>
<text x="26" y="88.4">RD0</text>
<text x="163.1" y="88.4">RE0</text>
<text x="244.4" y="85.9">RC13</text>
<text x="244.4" y="88.4">+3.3V</text>
<text x="280" y="85.9">RG6</text>
<text x="280" y="88.4">+3.3V</text>
<text x="15.8" y="93.5">U1_RX</text>
<text x="26" y="93.5">RD2</text>
<text x="26" y="91">RD1</text>
<text x="163.1" y="91">RE1</text>
<text x="163.1" y="93.5">RE2</text>
<text x="241.9" y="91">+5V_EXT</text>
<text x="277.4" y="91">+5V_EXT</text>
<text x="15.8" y="96.1">U1_TX</text>
<text x="26" y="96.1">RD3</text>
<text x="26" y="98.6">RD4</text>
<text x="26" y="101.1">RD5</text>
<text x="163.1" y="96.1">RE3</text>
<text x="163.1" y="98.6">RE4</text>
<text x="163.1" y="101.1">RE5</text>
<text x="26" y="103.7">RD6</text>
<text x="26" y="106.2">RD7</text>
<text x="163.1" y="103.7">RE6</text>
<text x="163.1" y="106.2">RE7</text>
<text x="26" y="108.8">RD8</text>
<text x="26" y="111.3">RD9</text>
<text x="26" y="113.8">RD10</text>
<text x="160.6" y="113.8">VUSB</text>
<text x="26" y="116.4">RD11</text>
<text x="160.6" y="116.4">VBUS</text>
<text x="198.7" y="131.6">U1_RX</text>
<text x="198.7" y="134.2">U1_TX</text>
<text x="46.3" y="141.8">RD0</text>
<text x="274.9" y="146.9">+5V_USB</text>
<text x="130.1" y="151.9">PGC</text>
<text x="130.1" y="154.5">PGD</text>
<text x="130.1" y="159.6">+3.3V</text>
<text x="23.4" y="162.1">+5V_USB</text>
<text x="130.1" y="162.1">MCLR</text>
<text x="10.7" y="182.4">+5V_EXT</text>
</g>
<g font-size="2.3" fill="#004080">
<text x="44.5" y="41.7">RB0/AN0/PGED1/Vref+/CVref+/PMA6/CN2</text>
<text x="44.5" y="36.7">MCLR</text>
<text x="97.7" y="38.1" transform="rotate(-90 97.7 38.1)">AVDD</text>
<text x="100.2" y="36.6" transform="rotate(-90 100.2 36.6)">VDD</text>
<text x="102.7" y="36.6" transform="rotate(-90 102.7 36.6)">VDD</text>
<text x="105.3" y="36.6" transform="rotate(-90 105.3 36.6)">VDD</text>
<text x="107.8" y="36.6" transform="rotate(-90 107.8 36.6)">VDD</text>
<text x="129.1" y="39.2">OSC2/CLKO/RC15</text>
<text x="130.3" y="36.7">OSC1/CLKI/RC12</text>
<text x="44.5" y="44.3">RB1/AN1/PGEC1/AN1/Vref-/CVref-/CN3</text>
<text x="44.5" y="46.8">RB2/AN2/C2IN-/CN4</text>
<text x="115.4" y="47.9" transform="rotate(-90 115.4 47.9)">VCap/VDDCore</text>
<text x="129.9" y="46.8">SOSCI/CN1/RC13</text>
<text x="44.5" y="49.4">RB3/AN3/C2IN+/CN5</text>
<text x="44.5" y="51.9">RB4/AN4/C1IN-/CN6</text>
<text x="122.3" y="49.4">SOSCO/T1CK/CN0/RC14</text>
<text x="44.5" y="54.4">RB5/AN5/C1IN+/VBUSON/CN7</text>
<text x="44.5" y="57">RB6/AN6/OCFA/PGEC2</text>
<text x="44.5" y="59.5">RB7/AN7/PGED2</text>
<text x="140.3" y="57">D+/RG2</text>
<text x="140.9" y="59.5">D-/RG3</text>
<text x="44.5" y="62.1">RB8/AN8/C2TX/SS4/U5RX/U2CTS/C1OUT</text>
<text x="44.5" y="64.6">RB9/AN9/C2OUT/PMA7</text>
<text x="110.7" y="62.1">SCK2/U6TX/U3RTS/PMA5/CN8/RG6</text>
<text x="112.9" y="64.6">SDI2/U3RX/PMA4/SDA4/CN9/RG7</text>
<text x="44.5" y="67.1">RB10/AN10/TMS/CVRefOut/PMA13</text>
<text x="44.5" y="69.7">RB11/AN11/TD0/PMA12</text>
<text x="110.9" y="69.7">SS2/U6RX/U3CTS/PMA2/CN11/RG9</text>
<text x="111" y="67.1">SDO2/U3TX/PMA3/SCL4/CN10/RG8</text>
<text x="44.5" y="72.2">RB12/AN12/TCK/PMA11</text>
<text x="44.5" y="74.8">RB13/AN13/TD1/PMA10</text>
<text x="44.5" y="77.3">RB14/AN14/C2RX/SCK4/U5TX/U2RTS/PMALH/PMA1</text>
<text x="120" y="74.8">C1RX/AETXD1/ERXD3/RF0</text>
<text x="120.2" y="77.3">C1TX/AETXD0/ERXD2/RF1</text>
<text x="44.5" y="79.8">RB15/AN15/OCFB/EMDC/AEMDC/PMALL/PMA0/CN12</text>
<text x="104.1" y="82.4">AC1TX/SDI4/U2RX/PMA9/SDA5/CN17/RF4</text>
<text x="136.7" y="79.8">USBID/RF3</text>
<text x="103.2" y="84.9">AC1RX/SDO4/U2TX/PMA8/SCL5/CN18/RF5</text>
<text x="44.5" y="90">RD0/OC1/INT0</text>
<text x="44.5" y="92.5">RD1/OC2/EMDIO/AEMDIO/SCK3/U4TX/U1RTS</text>
<text x="44.5" y="95.1">RD2/OC3/SDA3/SDI3/U1RX</text>
<text x="118.6" y="95.1">ERXDV/ECRSDV/PMD2/RE2</text>
<text x="129" y="90">ERXD1/PMD0/RE0</text>
<text x="129" y="92.5">ERXD0/PMD1/RE1</text>
<text x="44.5" y="97.6">RD3/OC4/SCL3/SDO3/U1TX</text>
<text x="44.5" y="100.2">RD4/OC5/IC5/PMWR/CN13</text>
<text x="116.3" y="97.6">ERXCLK/EREFCLK/PMD3/RE3</text>
<text x="127.1" y="100.2">ERXERR/PMD4/RE4</text>
<text x="44.5" y="102.7">RD5/PMRD/CN14</text>
<text x="44.5" y="105.2">RD6/AETXEN/ETXERR/CN15</text>
<text x="44.5" y="107.8">RD7/ETXCLK/AERXERR/CN16</text>
<text x="129" y="102.7">ETXEN/PMD5/RE5</text>
<text x="129.3" y="105.2">ETXD0/PMD6/RE6</text>
<text x="129.3" y="107.8">ETXD1/PMD7/RE7</text>
<text x="44.5" y="110.3">RD8/INT1/RTCC/AERXD1/ETXD3/IC1</text>
<text x="44.5" y="112.9">RD9/INT2/SDA1/AERXD0/ETXD2/SS3/U4RX/U1CTS/IC2</text>
<text x="44.5" y="115.4">RD10/INT3/SCL1/ECOL/AECRSDV/IC3/PMCS2/PMA15</text>
<text x="44.5" y="117.9">RD11/INT4/ECRS/AEREFCLK/IC4/PMCS1/PMA14</text>
<text x="142.4" y="115.4">VUSB</text>
<text x="142.4" y="117.9">VBUS</text>
<text x="118" y="120.7" transform="rotate(-90 118 120.7)">AVSS</text>
<text x="120.5" y="120.7" transform="rotate(-90 120.5 120.7)">VSS</text>
<text x="123.1" y="120.7" transform="rotate(-90 123.1 120.7)">VSS</text>
<text x="125.6" y="120.7" transform="rotate(-90 125.6 120.7)">VSS</text>
<text x="224.9" y="133.2">TXD</text>
<text x="224.9" y="135.7">RXD</text>
<text x="224.9" y="140.8">RTS</text>
<text x="224.9" y="143.3">CTS</text>
<text x="237.4" y="138.1" transform="rotate(-90 237.4 138.1)">VCCIO</text>
<text x="245" y="138.7" transform="rotate(-90 245 138.7)">VCC3O</text>
<text x="250.3" y="143.3">USBPWR</text>
<text x="255.1" y="138.7" transform="rotate(-90 255.1 138.7)">VCC5O</text>
<text x="255.6" y="148.4">VCC</text>
<text x="151.2" y="153.5">5</text>
<text x="151.2" y="151">6</text>
<text x="224.9" y="153.5">TXLED</text>
<text x="151.2" y="161.1">2</text>
<text x="151.2" y="158.6">3</text>
<text x="151.2" y="156">4</text>
<text x="224.9" y="158.6">RXLED</text>
<text x="237.4" y="161.3" transform="rotate(-90 237.4 161.3)">RESET</text>
<text x="242.4" y="161.3" transform="rotate(-90 242.4 161.3)">PWREN</text>
<text x="247.5" y="161.3" transform="rotate(-90 247.5 161.3)">GND</text>
<text x="250.9" y="158.6">SHIELD1</text>
<text x="250.9" y="156">SHIELD2</text>
<text x="151.2" y="163.7">1</text>
<text x="39.5" y="184">VIN</text>
<text x="48.3" y="184">VOUT</text>
<text x="46.9" y="186.7" transform="rotate(-90 46.9 186.7)">GND</text>
<text x="113.1" y="196.7">1</text>
<text x="125.8" y="196.7">1</text>
</g>
<g font-size="1.8">
<text x="31.8" y="1.9">5</text>
<text x="90.1" y="1.9">4</text>
<text x="148.5" y="1.9">3</text>
<text x="206.9" y="1.9">2</text>
<text x="265.3" y="1.9">1</text>
<text x=".7" y="29.8">D</text>
<text x="295.1" y="29.8">D</text>
<text x=".7" y="80.9">C</text>
<text x="295.1" y="80.9">C</text>
<text x=".7" y="132.1">B</text>
<text x="295.1" y="132.1">B</text>
<text x=".7" y="183.3">A</text>
<text x="295.1" y="183.3">A</text>
<text x="31.8" y="209.2">5</text>
<text x="90.1" y="209.2">4</text>
<text x="148.5" y="209.2">3</text>
<text x="206.9" y="209.2">2</text>
<text x="265.3" y="209.2">1</text>
</g>
</svg>
